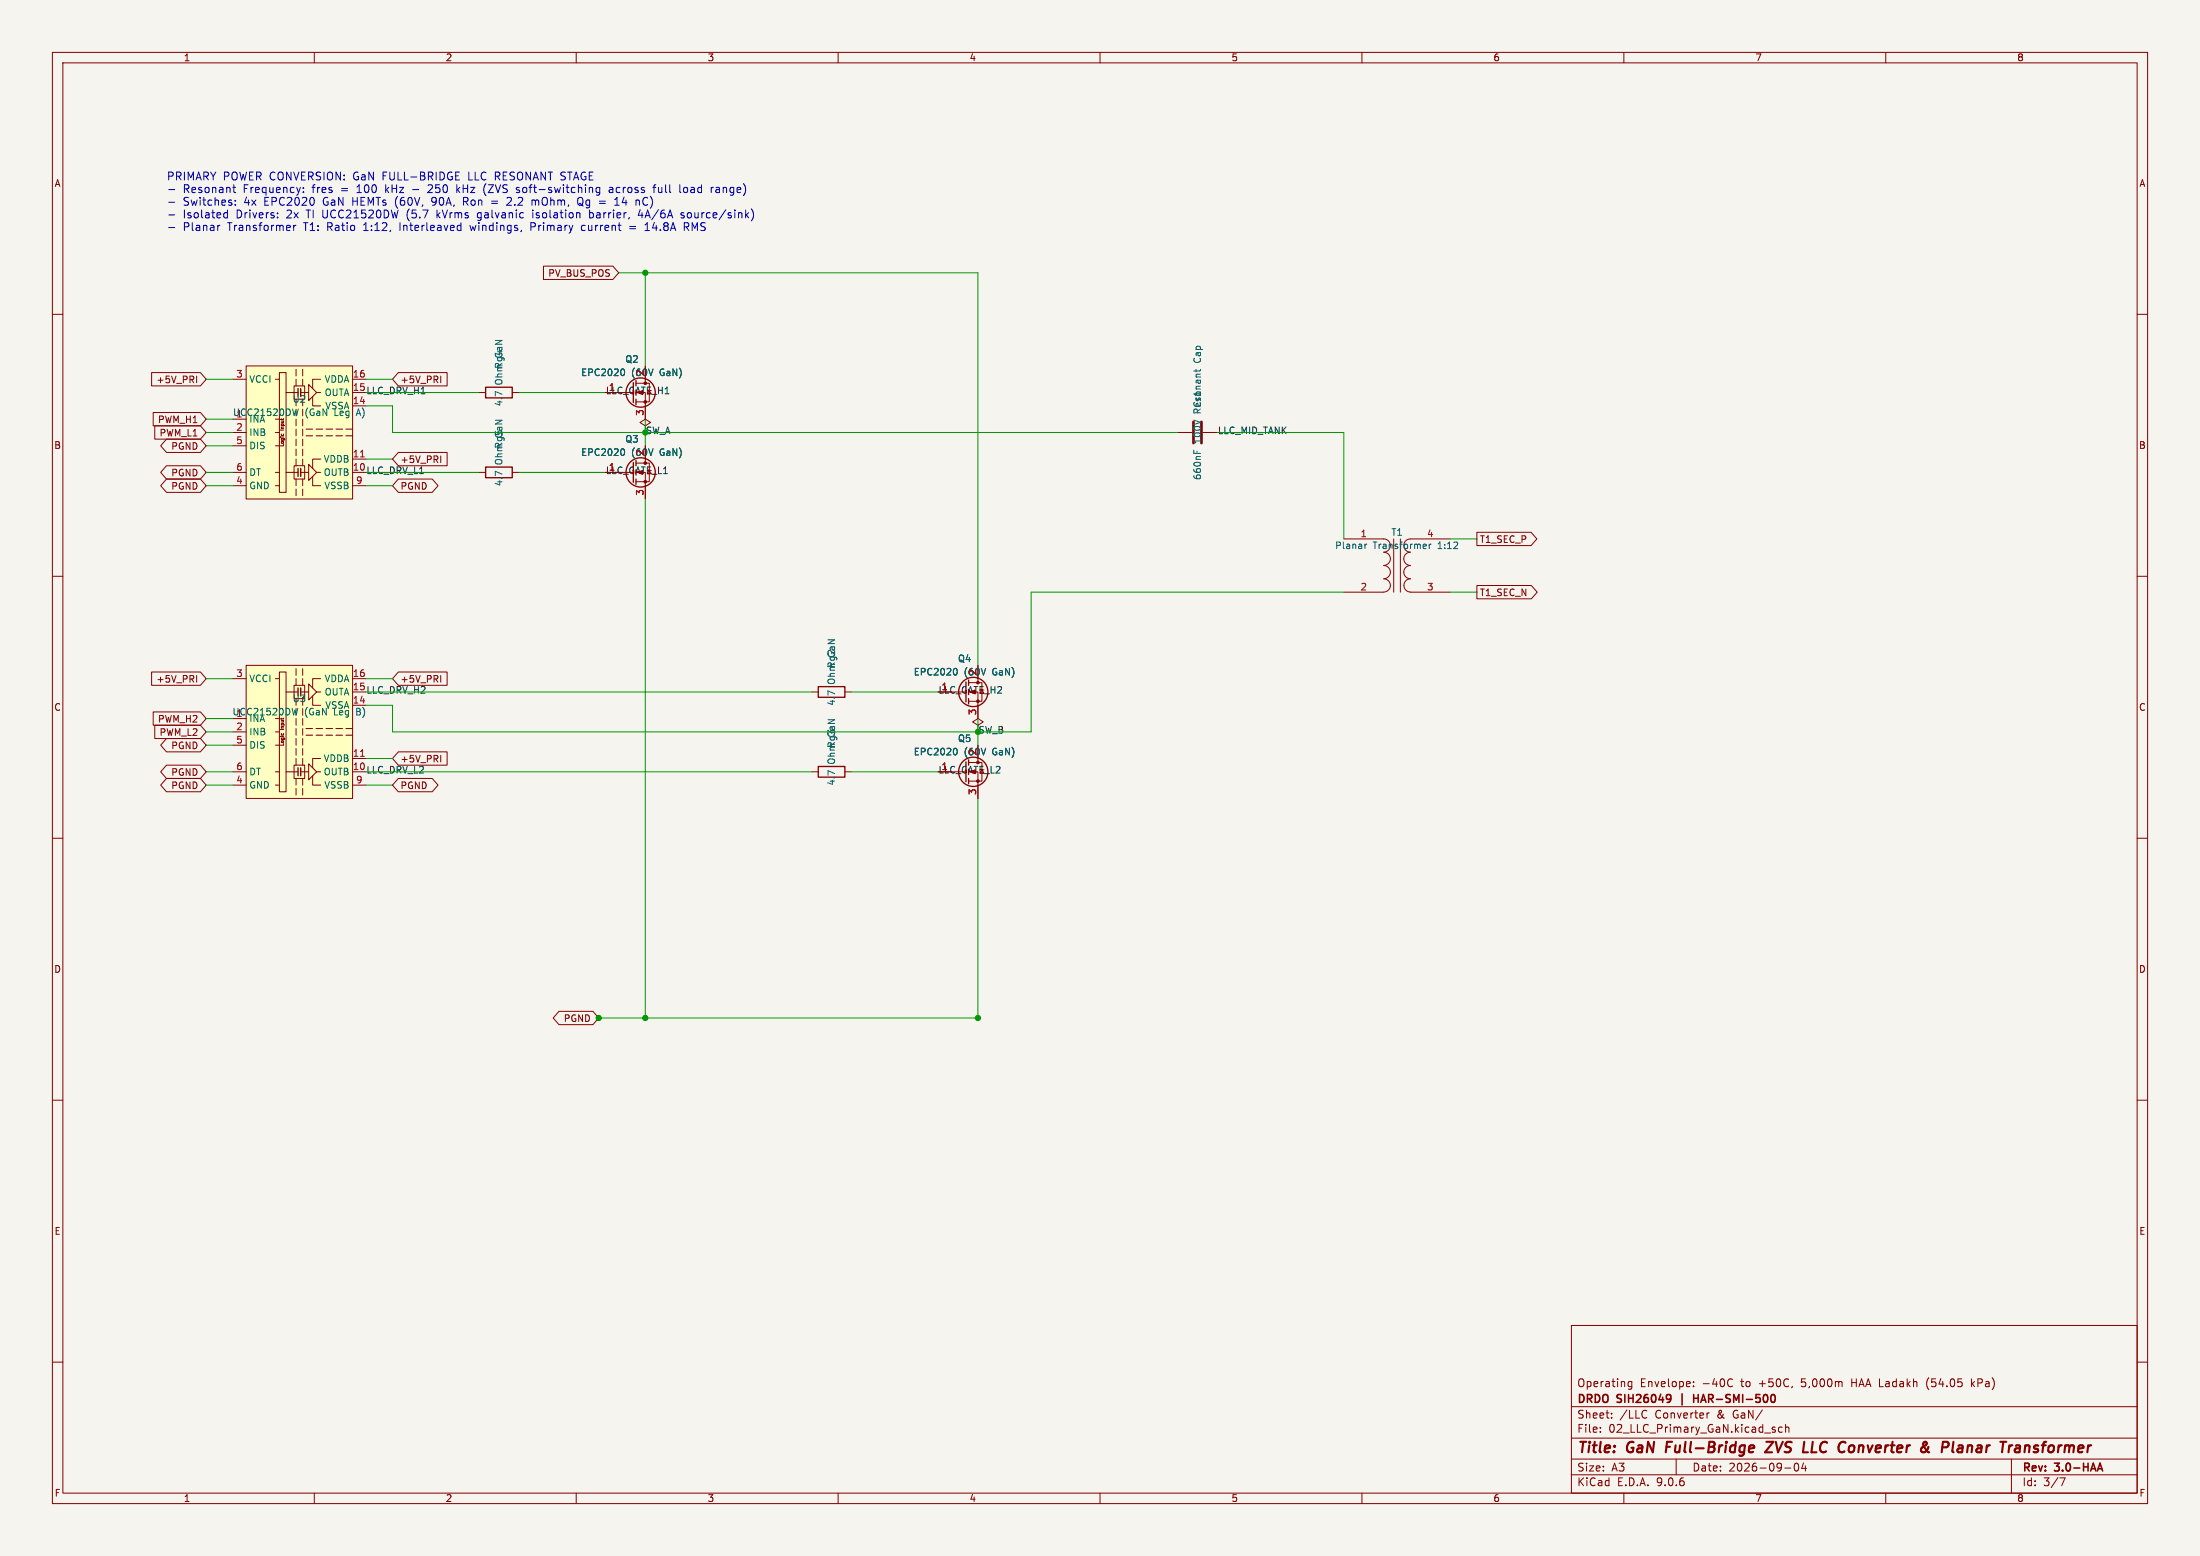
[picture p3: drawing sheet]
<svg xmlns="http://www.w3.org/2000/svg" width="420mm" height="297mm" viewBox="0 0 420 297" stroke-linecap="round" stroke-linejoin="round" font-family="sans-serif">
<path d="M0 0h420v297h-420z" fill="#f5f4ef" stroke="#f5f4ef" stroke-width=".19"/>
<g fill="none" stroke="#840000" stroke-width=".19">
<path d="M10 10h400v277h-400zM12 12h396v273h-396zM60 10v2M110 10v2M160 10v2M210 10v2M260 10v2M310 10v2M360 10v2M10 60h2M121.4 73.2h2.6v3.5h-2.6M121.4 74.9h1.8v5.1"/>
<path d="M123.2 69.9v3.3M408 60h2M91.4 90.2h1.3M97.8 90.2h1.3M121.4 88.4h2.6v3.5h-2.6M121.4 90.2h1.8v5.1M123.2 81.3l1-.7-1-.6-1 .6 1 .7v1.3M123.2 85.1v3.3M224.8 82.6h2.8M229.6 82.6h2.8M10 110h2M256.5 102.9h7.7a1.27 1.27 0 0 1 1.2 1.2"/>
<path d="M264.2 105.4a1.26 1.26 0 0 1 1.2 1.3 1.26 1.26 0 0 1-1.2 1.2M264.2 108a1.26 1.26 0 0 1 1.2 1.2 1.26 1.26 0 0 1-1.2 1.3 1.27 1.27 0 0 1 1.2 1.2 1.27 1.27 0 0 1-1.2 1.3h-7.7M266.1 102.9v10.1M267.3 102.9v10.1M269.2 102.9a1.23 1.23 0 0 0-1.2 1.2M269.2 105.4a1.25 1.25 0 0 0-1.2 1.3 1.25 1.25 0 0 0 1.2 1.2M269.2 108a1.25 1.25 0 0 0-1.2 1.2 1.25 1.25 0 0 0 1.2 1.3M269.2 102.9h7.7M269.2 113h7.7M269.3 110.5a1.26 1.26 0 0 0-1.3 1.2 1.26 1.26 0 0 0 1.3 1.3M408 110h2M154.9 132.1h1.3"/>
<path d="M161.3 132.1h1.3M186.7 138.4l1-.6-1-.6-1 .6 1 .6v1.3M10 160h2M184.9 145.5h2.6v3.6h-2.6M184.9 147.3h1.8v5.1M186.7 142.2v3.3M408 160h2M10 210h2M408 210h2M300 253h108v32h-108zM10 260h2M300 278.5h108"/>
<path d="M300 274.5h108M300 268.5h108M305.5 273.2v.2M305.5 272.5v.1M307.7 270.5v.2M307.7 269.8v.1M311.5 263.7v1.2l-.3 .3-.3-.1M311.5 263.8l-.4-.1-.3 .3 .1 .6h.6M314.1 269.2l.3 .1M314.4 270.5l-.3 .2M320 278.5v3M323.3 264.5v.2"/>
<path d="M323.3 263.8v.1M326.3 269.7l-.3 .1-.1 .2M330.1 263.3l.3-.1 .3 .1M330.7 264.5l-.3 .2-.3-.1M338.5 272.9l.4 .1v.2l-.2 .2h-.3M338.5 272.4l.4 .1M340.2 272.5l-.4-.1-.3 .3 .2 .6h.5M340.9 272.5l.2-.1 .3 .1 .1 .9M340.9 271.9v1.5M342.7 279.4l.2-.1a.8 .8 0 0 1 .5 .7 .8 .8 0 0 1-.5 .8l-.2-.2-.2-.4zM344.3 279.2l-.4 1.1h1M344.7 279.8v1"/>
<path d="M368 263.3l-.2 .7 .2 1M376.4 263.2v1.5M376.5 264.1l.4 .6M376.9 263.7l-.5 .6M384 278.5v6.5M408 260h2M60 285v2M110 285v2M160 285v2M210 285v2M260 285v2M300 281.5h108"/>
<path d="M310 285v2M340.7 280.2h1.2M360 285v2M393.2 282.1h1l-.6 1.5"/>
</g>
<path d="M318.7 266.2l.2 .1a1.22 1.22 0 0 1-.2 1.3M319 266.8l-.3 .3M323.3 266.2v1.5M323.3 266.9h.9M338.3 266.3l.1-.1a.8 .8 0 0 1 .5 .7 .8 .8 0 0 1-.5 .8l-.1-.1M400.9 279.3l.5 1.5M400.5 280.4h.8" fill="none" stroke="#840000" stroke-width=".3"/>
<g fill="none" stroke="#840000" stroke-width=".4">
<path d="M318.3 275.2l-.3 2M334.6 275.9l.2 .1 .1 .3-1 .2M334.7 277.1l-.2 .1M337.2 275.2h1.3l-1.5 2h1.3M346.1 275.2l-.3 2h1M353.7 275.9l-.5 .1M353.7 277.1l-.5 .1M373.7 277.1h.9M373.9 276h.7v1.2M374.7 276.3l-.7 .1-.3 .3M385 275.9l.6 .1-.1 1.2M385.5 277.1l-.6 .1"/>
<path d="M385.6 276.3l-.6 .1M386.6 275.9l-.1 1.3M387.2 275.9l-.6 .2"/>
</g>
<g fill="none" stroke="#840000" stroke-width=".25">
<path d="M120.9 73v3.8M121.4 72.6v1.1M121.4 76.2v1M92.7 89.2h5.1v2h-5.1zM120.9 88.3v3.8M121.4 87.9v1M121.4 91.4v1.1M156.2 131.1h5.1v2h-5.1zM184.4 145.4v3.8M184.9 145v1.1M184.9 148.6v1"/>
<circle cx="122.3" cy="74.9" r="2.79"/>
<circle cx="122.3" cy="90.2" r="2.79"/>
<circle cx="185.8" cy="147.3" r="2.79"/>
</g>
<path d="M118.9 70.4a.79 .79 0 0 1 0 1.3M228.3 70.5v.5M229.2 70.5l-.1 .3M118.9 85.7a.79 .79 0 0 1 0 1.2M227.9 85.9v.6M228.5 86.1v.4M260.6 103.9v.8M260.9 103.9l-.3 .2M272.8 103.9v.8M273.2 103.9l-.4 .2M182.4 142.8a.79 .79 0 0 1 0 1.3" fill="none" stroke="#006464" stroke-width=".19"/>
<g fill="#840000" stroke="#840000" stroke-width=".19">
<circle cx="123.2" cy="73.2" r=".25"/>
<circle cx="123.2" cy="76.7" r=".25"/>
<circle cx="123.2" cy="88.4" r=".25"/>
<circle cx="123.2" cy="91.9" r=".25"/>
<circle cx="186.7" cy="145.5" r=".25"/>
<circle cx="186.7" cy="149.1" r=".25"/>
</g>
<path d="M227.8 80.5v4.1M229.4 80.5v4.1" fill="none" stroke="#840000" stroke-width=".51"/>
<path d="M47 69.9h20.3v25.4h-20.3z" fill="#ffffc2"/>
<g fill="none" stroke="#840000" stroke-width=".19">
<path d="M44.4 72.4h2.6M47 69.9h20.3v25.4h-20.3zM52.6 72.4h.7M53.3 71.1h1.3v22.9h-1.3zM54.6 74.9h2.3M56.1 73.7h2.1v2.5h-2.1zM56.5 70.5v1.3M56.5 72.4v1.3M57.4 74.9h1.5M57.8 70.5v1.3M57.8 72.4v1.3M58.9 73.4l1.6 1.5-1.6 1.6z"/>
<path d="M59.7 75.7v1.8h1.5M60.5 74.9h.7M61.2 72.4h-1.5v1.8M67.3 74.9h2.5M67.3 72.4h2.5M67.3 77.5h2.5M91.4 74.9h1.3M97.8 74.9h1.3M44.4 90.2h2.6M44.4 82.6h2.6M44.4 85.1h2.6M44.4 92.7h2.6"/>
<path d="M52.6 90.2h.7M52.6 82.6h.7M52.6 85.1h.7M52.6 92.7h.7M53.7 82.9v.1M54.1 82.9v.1M54.6 90.2h2.3M56.1 88.9h2.1v2.5h-2.1zM56.5 80v1.3M56.5 81.9v1.3M56.5 83.8v1.3M56.5 85.7v1.3"/>
<path d="M56.5 87.6v1.3M56.5 91.4v1.3M56.5 93.3v1.3M57.4 90.2h1.5M57.8 80v1.3M57.8 81.9v1.3M57.8 83.8v1.3M57.8 85.7v1.3M57.8 87.6v1.3M57.8 91.4v1.3M57.8 93.3v1.3M58.4 81.9h1.3"/>
<path d="M58.4 83.2h1.3M58.9 88.6l1.6 1.6-1.6 1.5zM59.7 90.9v1.8h1.5M60.3 81.9h1.3M60.3 83.2h1.3M60.5 90.2h.7M61.2 87.6h-1.5v1.8M62.2 81.9h1.3M62.2 83.2h1.3M64.1 81.9h1.3M64.1 83.2h1.3M66 81.9h1.3"/>
<path d="M66 83.2h1.3M67.3 90.2h2.5M67.3 92.7h2.5M67.3 87.6h2.5M184.9 130.3h2.6v3.6h-2.6M184.9 132.1h1.8v5.1M186.7 127v3.3M154.9 147.3h1.3M161.3 147.3h1.3"/>
</g>
<g fill="none" stroke="#840000" stroke-width=".25">
<path d="M56.9 74.2v1.5M57.4 74.2v1.5M92.7 73.9h5.1v2h-5.1zM56.9 89.4v1.5M57.4 89.4v1.5M184.4 130.2v3.8M184.9 129.8v1M184.9 133.4v1M156.2 146.3h5.1v2h-5.1z"/>
<circle cx="185.8" cy="132.1" r="2.79"/>
</g>
<path d="M68.8 87.2h.7" fill="none" stroke="#a90000" stroke-width=".19"/>
<path d="M56.9 78l-.3 1.3M182.4 127.6a.79 .79 0 0 1 0 1.2" fill="none" stroke="#006464" stroke-width=".19"/>
<g fill="#840000" stroke="#840000" stroke-width=".19">
<circle cx="186.7" cy="130.3" r=".25"/>
<circle cx="186.7" cy="133.9" r=".25"/>
</g>
<path d="M47 127h20.3v25.4h-20.3z" fill="#ffffc2"/>
<g fill="none" stroke="#840000" stroke-width=".19">
<path d="M103.8 50.8h13.2l1.1 1.3-1.1 1.2h-13.2zM28.9 71.1h9.4l1.1 1.3-1.1 1.3h-9.4zM29.2 78.7h9.1l1.1 1.3-1.1 1.3h-9.1zM37.5 71.8v1.3M76 71.1h9.4v2.6h-9.4l-1.1-1.3zM84.1 71.8v1.3M123.2 69.9v2.5M123.2 77.5v2.5M29.5 81.3h8.8l1.1 1.3-1.1 1.2h-8.8zM31.8 83.8h6.5l1.1 1.3-1.1 1.3h-6.5l-1.1-1.3zM31.8 91.4h6.5l1.1 1.3-1.1 1.3h-6.5l-1.1-1.3zM31.8 88.9h6.5l1.1 1.3-1.1 1.2h-6.5l-1.1-1.2z"/>
<path d="M76 91.4h6.5l1.1 1.3-1.1 1.3h-6.5l-1.1-1.3zM76 86.4h9.4v2.5h-9.4l-1.1-1.3zM84.1 87v1.3M123.2 85.1v2.5M123.2 92.7v2.6M281.9 101.6h10.4l1.1 1.3-1.1 1.2h-10.4zM281.9 111.8h10.4l1.2 1.2-1.2 1.3h-10.4zM28.9 128.3h9.4l1.1 1.2-1.1 1.3h-9.4zM29.2 135.9h9.1l1.1 1.3-1.1 1.2h-9.1zM29.5 138.4h8.8l1.1 1.3-1.1 1.3h-8.8zM37.5 128.9v1.3M44.4 129.5h2.6"/>
<path d="M44.4 139.7h2.6M47 127h20.3v25.4h-20.3zM52.6 129.5h.7M52.6 139.7h.7M53.3 128.3h1.3v22.8h-1.3zM54.6 132.1h2.3M56.1 130.8h2.1v2.6h-2.1zM56.5 127.6v1.3M56.5 129.5v1.3M56.5 137.2v1.2M56.5 139.1v1.2M57.4 132.1h1.5"/>
<path d="M57.8 127.6v1.3M57.8 129.5v1.3M57.8 137.2v1.2M57.8 139.1v1.2M58.4 139.1h1.3M58.9 130.6l1.6 1.5-1.6 1.5zM59.7 132.8v1.8h1.5M60.3 139.1h1.3M60.5 132.1h.7M61.2 129.5h-1.5v1.8M62.2 139.1h1.3M64.1 139.1h1.3"/>
<path d="M66 139.1h1.3M67.3 132.1h2.5M67.3 129.5h2.5M67.3 134.6h2.5M76 128.3h9.4v2.5h-9.4l-1.1-1.3zM84.1 128.9v1.3M186.7 127v2.5M186.7 134.6v2.6M31.8 148.6h6.5l1.1 1.3-1.1 1.2h-6.5l-1.1-1.2zM31.8 146h6.5l1.1 1.3-1.1 1.3h-6.5l-1.1-1.3zM31.8 141h6.5l1.1 1.2-1.1 1.3h-6.5l-1.1-1.3zM44.4 147.3h2.6"/>
<path d="M44.4 142.2h2.6M44.4 149.9h2.6M52.6 147.3h.7M52.6 142.2h.7M52.6 149.9h.7M53.7 140v.2M54.1 140v.2M54.6 147.3h2.3M56.1 146.1h2.1v2.5h-2.1zM56.5 141v1.2M56.5 142.9v1.2M56.5 144.8v1.3"/>
<path d="M56.5 148.6v1.3M56.5 150.5v1.3M57.4 147.3h1.5M57.8 141v1.2M57.8 142.9v1.2M57.8 144.8v1.3M57.8 148.6v1.3M57.8 150.5v1.3M58.4 140.3h1.3M58.9 145.8l1.6 1.5-1.6 1.5zM59.7 148.1v1.8h1.5M60.3 140.3h1.3"/>
<path d="M60.5 147.3h.7M61.2 144.8h-1.5v1.8M62.2 140.3h1.3M64.1 140.3h1.3M66 140.3h1.3M67.3 147.3h2.5M67.3 149.9h2.5M67.3 144.8h2.5M76 148.6h6.5l1.1 1.3-1.1 1.2h-6.5l-1.1-1.2zM76 143.5h9.4v2.6h-9.4l-1.1-1.3zM84.1 144.2v1.3M186.7 142.2v2.6"/>
<path d="M186.7 149.9v2.5M106.7 193h6.5l1.1 1.3-1.1 1.3h-6.5l-1.1-1.3z"/>
</g>
<path d="M56.9 131.3v1.5M57.4 131.3v1.5M56.9 146.6v1.5M57.4 146.6v1.5" fill="none" stroke="#840000" stroke-width=".25"/>
<path d="M68.8 144.4h.7" fill="none" stroke="#a90000" stroke-width=".19"/>
<path d="M118.9 70.4a.79 .79 0 0 1 0 1.3M118.9 85.7a.79 .79 0 0 1 0 1.2M56.8 135.2l-.3 1.3M182.4 127.6a.79 .79 0 0 1 0 1.2M182.4 142.8a.79 .79 0 0 1 0 1.3" fill="none" stroke="#006464" stroke-width=".19"/>
<g fill="none" stroke="#009600" stroke-width=".19">
<path d="M118.1 52.1h68.6v74.9M123.2 52.1v17.8M39.4 72.4h5M69.8 77.5h5.1v5.1h149.9M69.8 72.4h5.1M69.8 74.9h21.6M99.1 74.9h16.5M39.4 92.7h5M39.4 82.6h5M39.4 80h5M39.4 85.1h5M39.4 90.2h5"/>
<path d="M69.8 92.7h5.1M69.8 87.6h5.1M69.8 90.2h21.6M99.1 90.2h16.5M123.2 80v5.1M123.2 95.3v99M232.4 82.6h24.1v20.3M256.5 113h-59.7v26.7h-121.9v-5.1h-5.1M276.9 113h5M276.9 102.9h5M39.4 139.7h5M39.4 137.2h5"/>
<path d="M39.4 129.5h5M69.8 129.5h5.1M69.8 132.1h85.1M162.6 132.1h16.5M186.7 137.2v5M39.4 149.9h5M39.4 142.2h5M39.4 147.3h5M69.8 149.9h5.1M69.8 147.3h85.1M69.8 144.8h5.1M162.6 147.3h16.5"/>
<path d="M186.7 152.4v41.9h-72.4"/>
</g>
<g fill="none" stroke="#0000c2" stroke-width=".19">
<path d="M32.2 36.2h1.2M32.2 38.6h1.2M44.4 35.8h.6M44.6 35.3v1.2l.4 .3M44.9 39v.2M44.9 38.3v.1M57.9 36.6v.2M57.9 35.8v.2M78.8 36.2h1.1M81.9 35.3l-.2 .1M82.5 35.9l-.9 .9h1M82.5 37.8v.7"/>
<path d="M87 34.3h.7M87 32.8h.7M87.2 35.3v1.5M87.4 36.2l.4 .6M87.8 35.8l-.6 .5M88.5 37.7v1.5M88.5 38.5h.6M92.4 36.7l.3 .6M92.7 35.1l-.3 .6M93.9 38.4h1.1M93.9 38.8h1.1M97.6 38.3l-.9 .9h.9"/>
<path d="M98.8 35.8h.3M98.8 36.3h.3l.1 .2-.2 .3h-.3M101.6 38.2v1M101.6 38.3l.4-.1 .2 .2M102.2 38.4v.8M102.3 38.3l-.1 .1M110.4 37.9a1.01 1.01 0 0 0 .2 1.3h.3l.3-.2M110.6 38.8l.3 .1 .3 .4M114.5 35.8h-.4l-.3 .2 .1 .7h.6M114.5 35.8l-.1 1.3M116.4 35.8h.5l.1 1M117 36.1l-.5 .1a.29 .29 0 0 0-.2 .3 .29 .29 0 0 0 .2 .3l.5-.1"/>
<path d="M117.4 39.2h.8M122.8 38v.8M124.6 35.8h.6M125.2 35.3l-.3 .2v1.3M125.7 35.8l.1 .9M129.8 35.3v1.2l.2 .3M131 35.8h-.4l-.1 .2 .1 .6 .4 .2M136.1 35.8h.1M137.1 35.8h-.4M137.2 36.2h-.4a.29 .29 0 0 0-.2 .3 .29 .29 0 0 0 .2 .3h.4M143.4 39.9a1.72 1.72 0 0 1 0 2.3M32.2 41h1.2"/>
<path d="M32.2 43.4h1.2M42 43l-.4 .2M42.8 41.5l.2 .1 .4-.1M43.4 40.1v1.5M43.4 40.7l-.4-.1-.2 .1M53 41.5v.1M53 40.7v.1M56.1 43v1M56.5 43l-.3 .1-.1 .2M83.4 40.1v1.5M84 40.6l-.6 .6M87.6 43l.4 .1"/>
<path d="M88 42.5v1.5M88 43.9l-.4 .1M89.7 43l.3 1M91.4 40.6l-.3 .3v.4l.3 .3M101.4 43.3h.5M101.7 40.1v.1M101.7 40.6v1M101.9 42.5h-.5v1.5M111.6 43l-.5 .1-.1 .2 .1 .6 .5 .1M112.6 41.5h.5M112.6 40.7h.5M112.6 40.1v1.5"/>
<path d="M120.2 43.2h1.2M120.2 43.7h1.2M122.2 40l-.3 1.1h.9M123.1 44h.9M123.1 42.9l.5-.4v1.5M130.6 40.7l-.4-.1-.2 .2 .1 .2 .5 .2v.3h-.6M130.6 42.5h.6M131 43.3l.5 .7M131.5 42.8l-.1 .4-.8 .1"/>
</g>
<g fill="#009600" stroke="#009600" stroke-width=".19">
<circle cx="114.3" cy="194.3" r=".5"/>
<circle cx="123.2" cy="194.3" r=".5"/>
<circle cx="186.7" cy="194.3" r=".5"/>
<circle cx="123.2" cy="52.1" r=".5"/>
</g>
<g font-size="2.8" fill="#840000">
<text x="301" y="277.9">Title:</text>
<text x="310.6" y="277.9">GaN</text>
<text x="318.9" y="277.9">Full-Bridge</text>
<text x="338.8" y="277.9">ZVS</text>
<text x="346.7" y="277.9">LLC</text>
<text x="354.2" y="277.9">Converter</text>
<text x="370.7" y="277.9">&amp;</text>
<text x="375.5" y="277.9">Planar</text>
<text x="387.6" y="277.9">Transformer</text>
</g>
<g font-size="2.1" fill="#0000c2">
<text x="31.7" y="34.5">PRIMARY POWER CONVERSION: GaN FULL-BRIDGE</text>
<text x="89.8" y="34.5">LLC RESONANT STAGE</text>
<text x="34.9" y="37">Resonant</text>
<text x="34.9" y="39.4">Switches:</text>
<text x="34.9" y="41.8">Isolated</text>
<text x="45.1" y="41.8">Drivers:</text>
<text x="46.5" y="37">Frequency:</text>
<text x="46.6" y="39.4">4x</text>
<text x="50.6" y="39.4">EPC2020</text>
<text x="54.9" y="41.8">2x</text>
<text x="58.8" y="41.8">TI UCC21520DW</text>
<text x="59.8" y="37">fres</text>
<text x="62" y="39.4">GaN HEMTs (60V,</text>
<text x="65.4" y="37">=</text>
<text x="68.5" y="37">100</text>
<text x="74.1" y="37">kHz</text>
<text x="78.2" y="41.8">(5.7</text>
<text x="82.6" y="37">250</text>
<text x="83.1" y="39.4">90A,</text>
<text x="84.1" y="41.8">kVrms</text>
<text x="88.2" y="37">kHz</text>
<text x="89.3" y="39.4">Ron</text>
<text x="92" y="41.8">galvanic</text>
<text x="93.5" y="37">(ZVS</text>
<text x="98" y="39.4">2.2</text>
<text x="99.9" y="37">soft-switching</text>
<text x="102.7" y="41.8">isolation</text>
<text x="102.8" y="39.4">mOhm,</text>
<text x="111.8" y="39.4">Qg =</text>
<text x="113.7" y="41.8">barrier,</text>
<text x="117.8" y="37">across</text>
<text x="119.2" y="39.4">14</text>
<text x="123.2" y="41.8">4A/6A</text>
<text x="123.3" y="39.4">nC)</text>
<text x="126.4" y="37">full</text>
<text x="131.5" y="41.8">source/sink)</text>
<text x="131.5" y="37">load</text>
<text x="137.7" y="37">range)</text>
<text x="34.9" y="44.2">Planar</text>
<text x="43.5" y="44.2">Transformer</text>
<text x="58.2" y="44.2">T1:</text>
<text x="62.7" y="44.2">Ratio</text>
<text x="69.8" y="44.2">1:12,</text>
<text x="76.8" y="44.2">Interleaved</text>
<text x="90.5" y="44.2">windings,</text>
<text x="102.2" y="44.2">Primary</text>
<text x="112" y="44.2">current</text>
<text x="124.5" y="44.2">14.8A</text>
<text x="132.1" y="44.2">RMS</text>
</g>
<g font-size="2.1" fill="#840000">
<text x="301" y="268.2">DRDO</text>
<text x="301" y="265">Operating</text>
<text x="308.8" y="268.2">SIH26049</text>
<text x="313.1" y="265">Envelope:</text>
<text x="321.4" y="268.2">|</text>
<text x="324.6" y="268.2">HAR-SMI-500</text>
<text x="325" y="265">-40C</text>
<text x="332.5" y="265">to</text>
<text x="336" y="265">+50C,</text>
<text x="344.3" y="265">5,000m</text>
<text x="354" y="265">HAA Ladakh</text>
<text x="368.6" y="265">(54.05</text>
<text x="377.3" y="265">kPa)</text>
<text x="301" y="273.7">File:</text>
<text x="301" y="271">Sheet:</text>
<text x="307.1" y="273.7">02_LLC_Primary_GaN.kicad_sch</text>
<text x="309.2" y="271">/LLC</text>
<text x="316" y="271">Converter</text>
<text x="328" y="271">&amp;</text>
<text x="331.1" y="271">GaN/</text>
<text x="301" y="281.1">Size:</text>
<text x="307.6" y="281.1">A3</text>
<text x="323" y="281.1">Date:</text>
<text x="330" y="281.1">2026-09-04</text>
<text x="386" y="281.3">Rev:</text>
<text x="392.4" y="281.3">3.0-HAA</text>
<text x="301" y="283.9">KiCad</text>
<text x="308.7" y="283.9">E.D.A.</text>
<text x="316.3" y="283.9">9.0.6</text>
<text x="386" y="283.9">Id:</text>
<text x="390.1" y="283.9">3/7</text>
</g>
<g font-size="1.8" fill="#840000">
<text x="35" y="11.9">1</text>
<text x="85" y="11.9">2</text>
<text x="135" y="11.9">3</text>
<text x="185" y="11.9">4</text>
<text x="235" y="11.9">5</text>
<text x="285" y="11.9">6</text>
<text x="335" y="11.9">7</text>
<text x="385" y="11.9">8</text>
<text x="10.3" y="35.9">A</text>
<text x="408.3" y="35.9">A</text>
<text x="104.6" y="53">PV_BUS_POS</text>
<text x="29.8" y="73.3">+5V_PRI</text>
<text x="115.6" y="75.4">LLC_GATE_H1</text>
<text x="30.1" y="81">PWM_H1</text>
<text x="30.4" y="83.5">PWM_L1</text>
<text x="10.3" y="85.9">B</text>
<text x="32.6" y="86">PGND</text>
<text x="408.2" y="85.9">B</text>
<text x="32.6" y="93.7">PGND</text>
<text x="32.6" y="91.1">PGND</text>
<text x="76.4" y="93.7">PGND</text>
<text x="115.6" y="90.7">LLC_GATE_L1</text>
<text x="282.4" y="103.8">T1_SEC_P</text>
<text x="282.4" y="114">T1_SEC_N</text>
<text x="29.8" y="130.5">+5V_PRI</text>
<text x="10.3" y="135.9">C</text>
<text x="179.1" y="132.6">LLC_GATE_H2</text>
<text x="408.2" y="135.9">C</text>
<text x="30.1" y="138.1">PWM_H2</text>
<text x="30.4" y="140.7">PWM_L2</text>
<text x="32.6" y="143.2">PGND</text>
<text x="32.6" y="148.3">PGND</text>
<text x="179.1" y="147.8">LLC_GATE_L2</text>
<text x="32.6" y="150.8">PGND</text>
<text x="76.4" y="150.8">PGND</text>
<text x="10.3" y="185.9">D</text>
<text x="408.2" y="185.9">D</text>
<text x="107.5" y="195.3">PGND</text>
<text x="10.3" y="235.9">E</text>
<text x="408.3" y="235.9">E</text>
<text x="10.3" y="285.9">F</text>
<text x="35" y="286.9">1</text>
<text x="85" y="286.9">2</text>
<text x="135" y="286.9">3</text>
<text x="185" y="286.9">4</text>
<text x="235" y="286.9">5</text>
<text x="285" y="286.9">6</text>
<text x="335" y="286.9">7</text>
<text x="385" y="286.9">8</text>
<text x="408.3" y="285.9">F</text>
</g>
<g font-size="1.8" fill="#006464">
<text x="96.1" y="70.5" transform="rotate(-90 96.1 70.5)">Rg4</text>
<text x="96.1" y="68.1" transform="rotate(-90 96.1 68.1)">GaN</text>
<text x="110.8" y="72">EPC2020</text>
<text x="119.3" y="69.4">Q2</text>
<text x="120.5" y="72">(60V</text>
<text x="126.1" y="72">GaN)</text>
<text x="229.5" y="68.9" transform="rotate(-90 229.5 68.9)">Cap</text>
<text x="47.5" y="73.3">VCCI</text>
<text x="55.8" y="77.1">U2</text>
<text x="61.9" y="73.3">VDDA</text>
<text x="61.9" y="75.8">OUTA</text>
<text x="96.1" y="77.7" transform="rotate(-90 96.1 77.7)">4.7</text>
<text x="96.1" y="73.5" transform="rotate(-90 96.1 73.5)">Ohm</text>
<text x="229.5" y="77.9" transform="rotate(-90 229.5 77.9)">Cr1</text>
<text x="44.4" y="79.6">UCC21520DW</text>
<text x="45" y="79.8">1</text>
<text x="47.5" y="80.9">INA</text>
<text x="47.5" y="83.4">INB</text>
<text x="58.2" y="79.6">(GaN</text>
<text x="62" y="78.3">VSSA</text>
<text x="64" y="79.6">Leg</text>
<text x="68.4" y="79.6">A)</text>
<text x="96.1" y="83.4" transform="rotate(-90 96.1 83.4)">GaN</text>
<text x="229.5" y="78.8" transform="rotate(-90 229.5 78.8)">Resonant</text>
<text x="47.5" y="86">DIS</text>
<text x="61.7" y="88.5">VDDB</text>
<text x="96.1" y="88.7" transform="rotate(-90 96.1 88.7)">Ohm</text>
<text x="96.1" y="85.7" transform="rotate(-90 96.1 85.7)">Rg5</text>
<text x="110.8" y="87.2">EPC2020</text>
<text x="119.3" y="84.7">Q3</text>
<text x="120.5" y="87.2">(60V</text>
<text x="126.1" y="87.2">GaN)</text>
<text x="229.5" y="84.7" transform="rotate(-90 229.5 84.7)">100V</text>
<text x="47.5" y="91">DT</text>
<text x="47.5" y="93.6">GND</text>
<text x="61.7" y="91">OUTB</text>
<text x="61.8" y="93.6">VSSB</text>
<text x="96.1" y="92.9" transform="rotate(-90 96.1 92.9)">4.7</text>
<text x="229.5" y="91.7" transform="rotate(-90 229.5 91.7)">660nF</text>
<text x="254.8" y="105">Planar</text>
<text x="262.1" y="105">Transformer</text>
<text x="265.5" y="102.5">T1</text>
<text x="274.6" y="105">1:12</text>
<text x="159.6" y="125.3" transform="rotate(-90 159.6 125.3)">GaN</text>
<text x="47.5" y="130.4">VCCI</text>
<text x="61.9" y="130.4">VDDA</text>
<text x="159.6" y="130.6" transform="rotate(-90 159.6 130.6)">Ohm</text>
<text x="159.6" y="127.6" transform="rotate(-90 159.6 127.6)">Rg2</text>
<text x="174.3" y="129.1">EPC2020</text>
<text x="182.8" y="126.6">Q4</text>
<text x="184" y="129.1">(60V</text>
<text x="189.6" y="129.1">GaN)</text>
<text x="44.3" y="136.8">UCC21520DW</text>
<text x="45" y="136.9">1</text>
<text x="55.8" y="134.2">U3</text>
<text x="58.1" y="136.8">(GaN</text>
<text x="61.9" y="132.9">OUTA</text>
<text x="62" y="135.5">VSSA</text>
<text x="63.9" y="136.8">Leg</text>
<text x="68.3" y="136.8">B)</text>
<text x="159.6" y="134.8" transform="rotate(-90 159.6 134.8)">4.7</text>
<text x="47.5" y="138">INA</text>
<text x="47.5" y="140.6">INB</text>
<text x="47.5" y="143.1">DIS</text>
<text x="159.6" y="142.9" transform="rotate(-90 159.6 142.9)">Rg3</text>
<text x="159.6" y="140.5" transform="rotate(-90 159.6 140.5)">GaN</text>
<text x="182.8" y="141.8">Q5</text>
<text x="47.5" y="148.2">DT</text>
<text x="61.7" y="145.6">VDDB</text>
<text x="61.7" y="148.2">OUTB</text>
<text x="159.6" y="145.9" transform="rotate(-90 159.6 145.9)">Ohm</text>
<text x="174.3" y="144.4">EPC2020</text>
<text x="184" y="144.4">(60V</text>
<text x="189.6" y="144.4">GaN)</text>
<text x="47.5" y="150.7">GND</text>
<text x="61.8" y="150.7">VSSB</text>
<text x="159.6" y="150.1" transform="rotate(-90 159.6 150.1)">4.7</text>
</g>
<g font-size="1.8" fill="#a90000">
<text x="122.9" y="71.8" transform="rotate(-90 122.9 71.8)">2</text>
<text x="45" y="72.1">3</text>
<text x="67.3" y="72.1">16</text>
<text x="67.3" y="74.7">15</text>
<text x="67.3" y="77.2">14</text>
<text x="116.1" y="74.7">1</text>
<text x="45" y="82.3">2</text>
<text x="122.9" y="79.4" transform="rotate(-90 122.9 79.4)">3</text>
<text x="45" y="84.8">5</text>
<text x="45" y="89.9">6</text>
<text x="67.3" y="87.4">11</text>
<text x="67.3" y="89.9">10</text>
<text x="116.1" y="89.9">1</text>
<text x="122.9" y="87.1" transform="rotate(-90 122.9 87.1)">2</text>
<text x="45" y="92.5">4</text>
<text x="67.9" y="92.5">9</text>
<text x="122.9" y="94.7" transform="rotate(-90 122.9 94.7)">3</text>
<text x="259.6" y="102.6">1</text>
<text x="272.3" y="102.6">4</text>
<text x="259.6" y="112.8">2</text>
<text x="272.3" y="112.8">3</text>
<text x="45" y="129.3">3</text>
<text x="67.3" y="129.3">16</text>
<text x="67.3" y="131.8">15</text>
<text x="179.6" y="131.8">1</text>
<text x="186.4" y="129" transform="rotate(-90 186.4 129)">2</text>
<text x="67.3" y="134.4">14</text>
<text x="186.4" y="136.6" transform="rotate(-90 186.4 136.6)">3</text>
<text x="45" y="139.4">2</text>
<text x="45" y="142">5</text>
<text x="45" y="147.1">6</text>
<text x="45" y="149.6">4</text>
<text x="67.3" y="144.5">11</text>
<text x="67.3" y="147.1">10</text>
<text x="67.9" y="149.6">9</text>
<text x="179.6" y="147.1">1</text>
<text x="186.4" y="144.2" transform="rotate(-90 186.4 144.2)">2</text>
<text x="186.4" y="151.8" transform="rotate(-90 186.4 151.8)">3</text>
</g>
<g font-size="1.8" fill="#0f0f0f">
<text x="69.8" y="75.4">LLC_DRV_H1</text>
<text x="76.4" y="73.3">+5V_PRI</text>
<text x="232.4" y="83.1">LLC_MID_TANK</text>
<text x="76.4" y="88.6">+5V_PRI</text>
<text x="69.8" y="90.7">LLC_DRV_L1</text>
<text x="76.4" y="130.5">+5V_PRI</text>
<text x="69.8" y="132.6">LLC_DRV_H2</text>
<text x="69.8" y="147.8">LLC_DRV_L2</text>
<text x="76.4" y="145.7">+5V_PRI</text>
</g>
<g font-size="1.8" fill="#009600">
<text x="123.2" y="83.1">SW_A</text>
<text x="186.7" y="140.2">SW_B</text>
</g>
<g font-size=".9" fill="#840000">
<text x="54.4" y="82.1" transform="rotate(-90 54.4 82.1)">Input</text>
<text x="54.4" y="85.4" transform="rotate(-90 54.4 85.4)">Logic</text>
<text x="54.4" y="142.6" transform="rotate(-90 54.4 142.6)">Logic</text>
<text x="54.4" y="139.2" transform="rotate(-90 54.4 139.2)">Input</text>
</g>
</svg>
